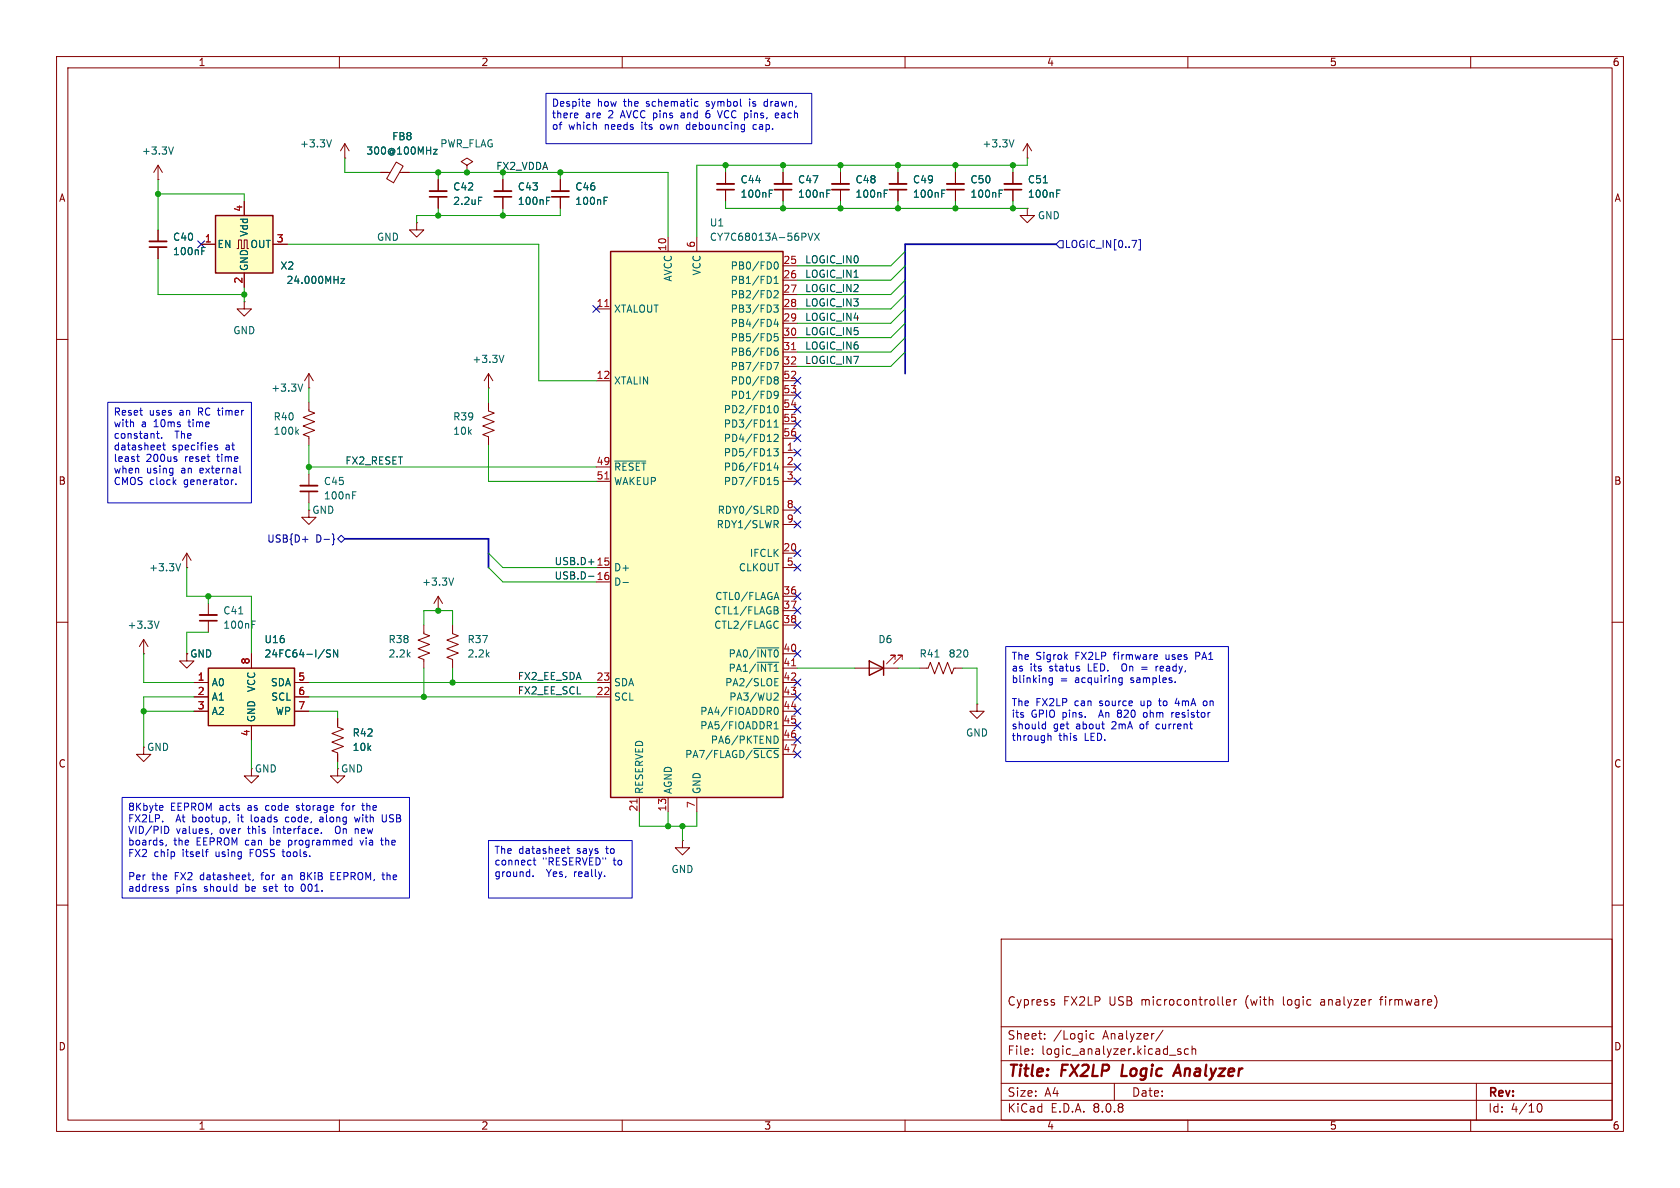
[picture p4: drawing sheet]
<svg xmlns="http://www.w3.org/2000/svg" width="297mm" height="210mm" viewBox="0 0 297 210" stroke-linecap="round" stroke-linejoin="round" font-family="sans-serif">
<g fill="none" stroke="#840000" stroke-width=".18">
<path d="M10 10h277v190h-277zM12 12h273v186h-273zM60 10v2M110 10v2M160 10v2M210 10v2M260 10v2M61 27.9h.1M61 25.4l-.8 1.3M61 25.4v2.5M61 25.4l.7 1.3M10 60h2"/>
<path d="M54.6 68.6h.1M54.6 66l-.8 1.3M54.6 66v2.6M54.6 66l.8 1.3M285 60h2M10 110h2M285 110h2M25.4 132.1v1.3h1.3l-1.3 1.2-1.3-1.2h1.3M10 160h2M177 166h108v32h-108zM186.2 177.2l.3 .2-.3 .3M186.2 176.7l.2 .1"/>
<path d="M216.8 177.2l.7-.1v-.3l-.5-.1-.2 .2 .1 .7h.6M218.2 176.7v1M218.6 176.7l-.3 .1-.1 .2M243.9 176.7h.6M285 160h2M60 198v2M110 198v2M160 198v2M177 194.5h108M177 191.5h108M177 187.5h108M177 181.5h108"/>
<path d="M182.5 186.3v.1M182.5 185.5v.1M184.7 183.6v.1M184.7 182.8v.1M193.4 182.8l-.4-.1-.3 .3v.4l.1 .2h.6M197 191.5v3M205.6 182.1l-1.3 2M208.7 185.5l-.3-.1-.2 .2v.2l.5 .2v.3h-.5M210 198v2M210.1 185.5l-.4-.1-.3 .3v.4l.1 .2h.6M210.7 185.5l.3-.1 .3 .1 .1 .9M210.7 184.9v1.5"/>
<path d="M260 198v2M261 191.5v6.5M271.7 195.7l.2-.5 .2-.1a.81 .81 0 0 1 .6 .6 .81 .81 0 0 1-.3 .8h-.4l-.3-.5"/>
</g>
<path d="M198.5 188.2l-.2 2h.9M207.4 190.2l.9-2 .4 2M207.7 189.6h.9" fill="none" stroke="#840000" stroke-width=".4"/>
<path d="M58.6 24.7l-.4 1.3M53.5 67.9l-.4 1.3" fill="none" stroke="#006464" stroke-width=".18"/>
<path d="M38.1 38.1h10.2v10.2h-10.2z" fill="#ffffc2"/>
<path d="M38.1 38.1h10.2v10.2h-10.2z" fill="none" stroke="#840000" stroke-width=".25"/>
<g fill="none" stroke="#840000" stroke-width=".18">
<path d="M43.2 35.6v2.5M88.9 31.8v2M88.9 34.8v2M99.1 31.8v2M99.1 34.8v2M128.3 30.5v2M128.3 33.5v2.1M35.6 43.2h2.5M41.9 43.9h.3v-1.5h.5v1.5h.5v-1.5h.5v1.5h.2M43.2 48.3v2.5M48.3 43.2h2.5M54.6 71.1v1.5l1 .4-2 .8 2 .7-2 .8 2 .8-2 .7 1 .4v1.5"/>
<path d="M86.4 68.6h.1M86.4 66l-.8 1.3M86.4 66v2.6M86.4 66l.7 1.3M54.6 90.2v1.2h1.3l-1.3 1.3-1.3-1.3h1.3M54.6 83.8v2.1M54.6 86.9v2"/>
</g>
<path d="M96.6 35.5h.5M96.6 34.9h.6M106.8 35.5h.4M106.8 34.9h.6M136 34.2h.4M136 33.6h.6M60.3 49.3h.6l-.6 .8h.6M52.4 76.3l.4 .5M52.8 75.9l-.5 .5M89.1 62.8l-.4 1.3M62.3 87.5h.5M62.3 86.9h.6" fill="none" stroke="#006464" stroke-width=".18"/>
<path d="M87.4 33.8h3M97.5 33.8h3.1M126.7 32.5h3.1M53.1 85.9h3" fill="none" stroke="#840000" stroke-width=".33"/>
<path d="M87.4 34.8h3M97.5 34.8h3.1M126.7 33.5h3.1M53.1 86.9h3" fill="none" stroke="#840000" stroke-width=".3"/>
<path d="M107.9 44.5h30.5v96.5h-30.5z" fill="#ffffc2"/>
<path d="M107.9 44.5h30.5v96.5h-30.5zM153.7 116.8l2.5 1.3-2.5 1.3zM156.2 116.8v2.6" fill="none" stroke="#840000" stroke-width=".25"/>
<g fill="none" stroke="#840000" stroke-width=".18">
<path d="M73.7 39.4v1.2h1.2l-1.2 1.3-1.3-1.3h1.3M73.7 39.4h.1M105.4 54.6h2.5M118.1 41.9v2.6M123.2 41.9v2.6M138.4 54.6h2.6M138.4 47h2.6M138.4 49.5h2.6M138.4 52.1h2.6M138.4 57.2h2.6M138.4 59.7h2.6M105.4 67.3h2.5"/>
<path d="M138.4 67.3h2.6M138.4 62.2h2.6M138.4 64.8h2.6M138.4 69.9h2.6M138.4 72.4h2.6M138.4 74.9h2.6M138.4 77.5h2.6M105.4 82.6h2.5M105.4 85.1h2.5M138.4 80h2.6M138.4 82.6h2.6M138.4 97.8h2.6"/>
<path d="M138.4 85.1h2.6M138.4 90.2h2.6M138.4 92.7h2.6M25.4 115.6h.1M25.4 113l-.8 1.3M25.4 113v2.6M25.4 113l.8 1.3M33 115.6v1.2h1.3l-1.3 1.3-1.3-1.3h1.3M74.9 110.5v1.5l1 .4-2 .8 2 .7-2 .8 2 .7-2 .8 1 .4v1.5M105.4 100.3h2.5M105.4 102.9h2.5M138.4 100.3h2.6"/>
<path d="M138.4 105.4h2.6M138.4 108h2.6M138.4 110.5h2.6M138.4 115.6h2.6M138.4 118.1h2.6M151.1 118.1h7.6M162.6 118.1h1.5l.4-1 .7 2 .8-2 .8 2 .7-2 .8 2 .4-1h1.5M44.4 135.9v1.3h1.3l-1.3 1.2-1.2-1.2h1.2M59.7 135.9v1.3h1.3l-1.3 1.2-1.3-1.2h1.3M59.7 127v1.5l1 .4-2 .8 2 .7-2 .8 2 .8-2 .7 1 .4v1.5M105.4 123.2h2.5M105.4 120.7h2.5"/>
<path d="M138.4 123.2h2.6M138.4 120.7h2.6M138.4 125.7h2.6M138.4 128.3h2.6M138.4 130.8h2.6M138.4 133.4h2.6M113 141v2.5M118.1 141v2.5M123.2 141v2.5"/>
</g>
<g fill="none" stroke="#006464" stroke-width=".18">
<path d="M136.8 53.9h.8l-.4 .5 .3 .1v.6l-.2 .1-.5-.1M136.9 51.5l.4-.1 .3 .3-.8 .9h.8M136.9 50.1h.7M136.9 49.2l.3-.4v1.3M137 46.4l.2-.1a.68 .68 0 0 1 .4 .6 .68 .68 0 0 1-.4 .7l-.2-.2-.1-.3zM137.2 56.4l-.3 .9h.7M137.5 56.9v.8M137.5 59h-.6v.6l.1-.1h.5l.1 .2-.1 .4-.2 .2-.4-.2M142.9 41.2l.4 1.3 .4-1.3M144 41.2l.8 1.3M144.8 41.2l-.8 1.3M136.8 79.3h.8l-.4 .5 .3 .1v.6l-.2 .1-.5-.1"/>
<path d="M136.8 64.1h.8l-.5 1.2M136.9 66.9l.2-.3 .4 .1 .1 .2-.3 .3M136.9 69.4l.2-.2 .4 .1a.84 .84 0 0 1-.3 1.1h-.2M136.9 76.9l.4-.1 .3 .3-.8 .9h.8M136.9 74.6l.3-.4v1.3M136.9 66.9l.2 .3M136.9 69.7l.2 .2h.2l.3-.2M136.9 75.5h.7M137 71.8l.2-.1a.68 .68 0 0 1 .4 .6 .68 .68 0 0 1-.4 .7l-.2-.2-.1-.3zM137.1 67.2h.2M137.1 67.2l-.2 .2M137.3 67.2l.3 .2-.1 .4-.4 .1-.2-.3"/>
<path d="M137.5 61.5l-.4 .1a.86 .86 0 0 0 0 1.2l.4-.1 .1-.4-.3-.3-.3 .1-.1 .2M108.7 81.5h5.5M137.2 89.5a.68 .68 0 0 1 .4 .6 .68 .68 0 0 1-.4 .6M137.2 81.8l-.3 .9h.7M137.2 92.7l.4 .6M137.5 92.1l.1 .2-.1 .3M137.5 82.3v.8M137.5 84.4h-.6v.6l.1-.1h.5l.1 .2-.1 .4-.2 .2-.4-.2M28.1 109.8l-.4 1.3M110.1 103h1M133.8 114.5h3.9M133.8 117.1h3.9"/>
<path d="M137 105.6h.6M137 120h.6M137.3 104.7l.4 1.3M137.3 107.3l.2 .2-.2 .4 .2 .1 .1 .3-.3 .2h-.4M137.3 109.8l.3 .1M137.6 110.9l-.3 .2M165.3 116.1h.7M133.2 132.3h4.5M136.9 130.1a.64 .64 0 0 1 .7 .7 .64 .64 0 0 1-.7 .6M136.9 127.9l.3-.3v1.2M136.9 128.8h.7M137 125.2l.2-.2a.68 .68 0 0 1 .4 .7 .68 .68 0 0 1-.4 .6l-.2-.1"/>
<path d="M137 120.6h.4M137 121.2h.6M137 122.5l.5 .1 .1 .3-.8 .9h.8"/>
</g>
<path d="M106.9 54.2h.7M139.9 61.8h.8M106.9 84.7h.7M139.9 117.7h.8M112.6 141.3v.7" fill="none" stroke="#a90000" stroke-width=".18"/>
<path d="M158.2 116.6v-.8h-.7h.7l-1.5 1.5M159.5 116.6v-.8h-.8h.8l-1.5 1.5" fill="none" stroke="#f00" stroke-width=".18"/>
<path d="M36.8 118.1h15.3v10.2h-15.3z" fill="#ffffc2"/>
<path d="M36.8 118.1h15.3v10.2h-15.3z" fill="none" stroke="#840000" stroke-width=".25"/>
<g fill="none" stroke="#840000" stroke-width=".18">
<path d="M27.9 31.8h.1M27.9 29.2v2.6M27.9 29.2l-.7 1.3M27.9 29.2l.8 1.3M43.2 35.6v2.5M67.3 30.5h1.7M70.1 28.7l1.2 .7-1.7 2.9-1.2-.7zM70.6 30.5h1.8M77.5 31.8v2M77.5 34.8v2M82.5 29.2l1.1-.6-1.1-.7-1 .7 1 .6v1.3M82.5 30.5h.1"/>
<path d="M88.9 31.8v2M88.9 34.8v2M99.1 31.8v2M99.1 34.8v2M128.3 30.5v2M128.3 33.5v2.1M138.4 30.5v2M138.4 33.5v2.1M148.6 30.5v2M148.6 33.5v2.1M158.7 30.5v2M158.7 33.5v2.1"/>
<path d="M168.9 30.5v2M168.9 33.5v2.1M179.1 30.5v2M179.1 33.5v2.1M181.6 27.9h.1M181.6 36.8v1.3h1.3l-1.3 1.3-1.3-1.3h1.3M181.6 36.8h.1M181.6 25.4l-.8 1.3M181.6 25.4v2.5M181.6 25.4l.8 1.3M27.9 40.6v2.1M27.9 43.7v2"/>
<path d="M35.6 43.2h2.5M43.2 53.3v1.3h1.2l-1.2 1.3-1.3-1.3h1.3M43.2 53.3h.1M43.2 48.3v2.5M48.3 43.2h2.5M86.4 71.1v1.5l1 .4-2.1 .8 2.1 .7-2.1 .8 2.1 .8-2.1 .7 1.1 .4v1.5M33 97.8l-.7 1.3M33 97.8v2.5M33 97.8l.8 1.3M33 100.3h.1M36.8 106.7v2M36.8 109.7v2.1"/>
<path d="M44.4 115.6v2.5M77.5 108h.1M77.5 105.4l-.8 1.3M77.5 105.4v2.6M77.5 105.4l.7 1.3M80 110.5v1.5l1 .4-2 .8 2 .7-2 .8 2 .7-2 .8 1 .4v1.5M34.3 120.7h2.5M34.3 123.2h2.5M34.3 125.7h2.5M44.4 128.3v2.5M52.1 120.7h2.5M52.1 123.2h2.5"/>
<path d="M52.1 125.7h2.5M59.7 127v1.3M59.7 133.4v1.2M172.7 124.5v1.2h1.3l-1.3 1.3-1.3-1.3h1.3M172.7 124.5h.1M120.6 148.6v1.3h1.3l-1.3 1.2-1.2-1.2h1.2M120.6 148.6h.1"/>
</g>
<g fill="none" stroke="#006464" stroke-width=".18">
<path d="M30.7 26l-.5 1.2M76.6 26.4h.7l-.7 .8h.7M84.6 34.9h.6M96.6 34.9h.6M96.6 35.5h.5M106.8 34.9h.6M106.8 35.5h.4M136 34.2h.4M136 33.6h.6M146.2 34.2h.4M146.2 33.6h.6M156.3 34.2h.4"/>
<path d="M156.3 33.6h.6M166.5 34.2h.4M166.5 33.6h.6M176.6 34.2h.5M176.6 33.6h.6M179.3 24.7l-.5 1.3M184.4 32.3h.8M186.8 34.2h.4M186.8 33.6h.6M35.7 44.4h.4M35.7 43.8h.6M60.3 49.3h.6l-.6 .8h.6"/>
<path d="M31.9 99.6l-.4 1.3M42.2 108.5h.7M44.6 110.4h.4M44.6 109.8h.6M58.4 114.9h-.5l-.1 .1v.4l.5 .2 .1 .3-.2 .2h-.5M59.7 114.9v1.2l-.7-1.2v1.2M80.2 102.2l-.4 1.2"/>
</g>
<path d="M75.9 33.8h3.1M136.9 32.5h3.1M147.1 32.5h3M157.2 32.5h3.1M167.4 32.5h3M177.5 32.5h3.1M26.4 42.7h3.1M35.3 108.7h3.1" fill="none" stroke="#840000" stroke-width=".33"/>
<path d="M75.9 34.8h3.1M136.9 33.5h3.1M147.1 33.5h3M157.2 33.5h3.1M167.4 33.5h3M177.5 33.5h3.1M26.4 43.7h3.1M35.3 109.7h3.1" fill="none" stroke="#840000" stroke-width=".3"/>
<g fill="none" stroke="#000084" stroke-width=".18">
<path d="M35 42.6l1.2 1.2M36.2 42.6l-1.2 1.2M104.8 54l1.2 1.2M106 54l-1.2 1.2M187.3 42.5h.7v1.3h-.7l-.6-.6zM200.1 42.5h.9l-.6 1.3M201.3 42.4h.3v1.8h-.3M140.4 66.7l1.2 1.2M140.4 69.2l1.2 1.3M140.4 79.4l1.2 1.2M140.4 71.8l1.2 1.2M140.4 74.3l1.2 1.2"/>
<path d="M140.4 76.9l1.2 1.2M141.6 66.7l-1.2 1.2M141.6 69.2l-1.2 1.3M141.6 79.4l-1.2 1.2M141.6 71.8l-1.2 1.2M141.6 74.3l-1.2 1.2M141.6 76.9l-1.2 1.2M53.5 95.3h.9M58.8 94.4l.2 .2v.6l.2 .1-.2 .2v.6l-.2 .2M59.7 95.3l.6-.7 .7 .7-.7 .6zM140.4 84.5l1.2 1.2M140.4 81.9l1.2 1.3"/>
<path d="M140.4 89.6l1.2 1.2M140.4 92.1l1.2 1.2M140.4 97.2l1.2 1.2M140.4 99.7l1.2 1.2M141.6 84.5l-1.2 1.2M141.6 81.9l-1.2 1.3M141.6 89.6l-1.2 1.2M141.6 92.1l-1.2 1.2M141.6 97.2l-1.2 1.2M141.6 99.7l-1.2 1.2M140.4 109.9l1.2 1.2M140.4 107.3l1.2 1.3"/>
<path d="M140.4 104.8l1.2 1.2M140.4 115l1.2 1.2M141.6 109.9l-1.2 1.2M141.6 107.3l-1.2 1.3M141.6 104.8l-1.2 1.2M141.6 115l-1.2 1.2M140.4 132.7l1.2 1.3M140.4 120l1.2 1.3M140.4 127.7l1.2 1.2M140.4 122.6l1.2 1.2M140.4 125.1l1.2 1.2M140.4 130.2l1.2 1.2"/>
<path d="M141.6 132.7l-1.2 1.3M141.6 120l-1.2 1.3M141.6 127.7l-1.2 1.2M141.6 122.6l-1.2 1.2M141.6 125.1l-1.2 1.2M141.6 130.2l-1.2 1.2"/>
</g>
<path d="M104 101.9h1" fill="none" stroke="#0f0f0f" stroke-width=".18"/>
<g fill="none" stroke="#0000c2" stroke-width=".18">
<path d="M96.5 16.5h47v8.9h-47zM103.9 17.9l.3 .1 .1 .2-.6 .2M104.2 18.7l-.3 .1M120.6 20h-.2M123 17.9l.4 .1M123.4 18.7l-.4 .1M126.8 19.6l.5 1.2 .4-1.2M132.5 17.5v.1M132.5 17.9v.9M135.6 17.9l-.4 .1-.1 .2v.5l.5 .1M102.1 20.8h-.1M102.2 20.2v.1l-.6 .1"/>
<path d="M120.6 20.3l-.2 .2 .2 .3M121.5 22.1l-.2 .2 .2 .5M124.8 20.1v.6l.5 .1M124.8 20.2v.1M133.2 22.1v.7l.4 .1M137.1 20v.8h.5M137.6 20l.1 .3-.6 .1M19 71.1h25.4v17.8h-25.4zM27.7 76.6h.4M27.8 76.2v1.1l.3 .2M28.3 78.7l.1 .3-.6 .1M28.6 77.4v.1"/>
<path d="M28.8 78.7h.4M28.9 78.3v1l.3 .2M38.4 78.7h-.3l-.2 .2 .1 .1 .4 .2v.3h-.5M24.2 80.7h.4M24.3 80.3v1.1l.3 .2M30.7 85.2l.4 .5M31.1 81.2l.2 .1-.2 .3M31.1 84.8l-.5 .5M41.1 84.8h.2M41.7 85.5v.2M42.4 82.3v1.1l.2 .2M177.8 114.3h39.4v20.3h-39.4z"/>
<path d="M186 119.8v1l-.2 .3-.3-.1M186 119.9l-.3-.1-.3 .3 .2 .5h.4M198.4 117.5a.98 .98 0 0 0 .1 1.1M198.4 119.8v1l-.3 .3-.3-.1M198.4 119.9l-.4-.1-.2 .1M201.8 118h1M201.8 118.3h1M204.4 117.8v.8M204.4 115.7l.2 .3-.6 .2M204.6 116.5l-.2 .1M204.7 117.8l-.3 .2M211.4 116h.5"/>
<path d="M211.9 115.3h-.5v1.3M184.8 127.6v1.2M184.8 128.8h-.3M185.3 129.6v1.3M185.7 130.1l-.3-.1-.1 .2M185.8 130.2v.7M197.5 125.8l.3 .3-.2 .1-.1 .4 .3 .2M197.8 120.5l.2 .2 .4-.1M202.2 126.1v.6l.4 .1M204.6 128l-.2 .2v.4l.2 .2M204.8 123.9h.5M205 123.5v1.2"/>
<path d="M207.2 126v.8M207.5 126l-.3 .2M207.8 120.5v.2M208.1 123.4l-.3 .9h.7M212.8 124h.5M212.8 124.7h.5M21.6 141h50.8v17.8h-50.8zM28.4 142.4l.4 .1v.2l-.6 .1M28.8 143.2h-.4M29.3 157.1l.5 .2-.1 .2-.3 .1M29.3 156.8h.4M29.4 149.3l-.1 .3"/>
<path d="M29.4 146.1a.68 .68 0 0 1 .4 .6 .68 .68 0 0 1-.4 .6M36.3 150.6h.5M37.5 147.3l-.2 .2M44.4 144v1.1l.2 .2M44.8 155.5l-.1 .2M50 154.7h-.1M50 155l-.1 .2 .1 .3M50.3 156.7h.5M50.5 156.3v1.2M50.9 144.4l-.3 .1-.1 .2v.5l.4 .1M51 148.5v1.3M51 149.3l.1 .1"/>
<path d="M51.1 148.5l-.1 .1M52.4 143.2h.1M52.6 142.4l-.2 .2 .2 .2M53.4 154.8l-.2 .1-.1 .4 .1 .2h.4M53.4 154.8h.2M53.5 156.3a.72 .72 0 0 0 .2 1.3M53.6 154.2h-.2l-.3 .3 .3 .3M56.8 147.2v.1M57.1 144.7l-.4 .1-.2 .2 .2 .3 .4-.1M58.5 154.8h.4M59.1 154.2h-.6v1.3h.6M59.3 146.5v.4a.43 .43 0 0 0 .5 .4"/>
<path d="M60.3 142.4h.5M60.8 142l-.3 .2v1M62.1 148.5l.1 .1M62.2 148.1v1.3M62.2 149.3l-.1 .1M62.7 144.4l.2 .9 .3-.6 .2 .6 .2-.9M63 146.5l.3 .2M63.6 148.5l.3 .9 .3-.9M63.9 142.4h.5M64.1 142v1.1l.3 .1M67.3 148.5h.5M67.5 148.1v1.1l.3 .2"/>
<path d="M68.3 144l-.1 1.2-.1 .1-.5-.1M86.4 148.6h25.4v10.2h-25.4zM94.2 154.8v.2M94.2 152.1h.5M94.4 151.6v1.1l.3 .2M100.2 150h.5M100.4 149.6v1.1l.3 .2"/>
</g>
<path d="M186.7 43.2h-26.7v22.8M61 95.3h25.4v5" fill="none" stroke="#000084" stroke-width=".3"/>
<g fill="none" stroke="#009600" stroke-width=".18">
<path d="M27.9 31.8v8.8M27.9 34.3h15.3v1.3M61 27.9v2.6h6.3M72.4 30.5h45.7v11.4M77.5 30.5v1.3M77.5 36.8v1.3M88.9 30.5v1.3M88.9 36.8v1.3M99.1 36.8v1.3h-25.4v1.3M99.1 30.5v1.3M128.3 35.6v1.2h53.3M128.3 29.2v1.3"/>
<path d="M138.4 29.2v1.3M138.4 35.6v1.2M148.6 29.2v1.3M148.6 35.6v1.2M158.7 29.2v1.3M158.7 35.6v1.2M168.9 29.2v1.3M168.9 35.6v1.2M179.1 29.2v1.3M179.1 35.6v1.2M181.6 27.9v1.3h-58.4v12.7M27.9 45.7v6.4h15.3"/>
<path d="M43.2 50.8v2.5M50.8 43.2h44.4v24.1h10.2M160 59.7l-2.5 2.5h-16.5M160 57.2l-2.5 2.5h-16.5M160 49.5l-2.5 2.6h-16.5M160 52.1l-2.5 2.5h-16.5M160 54.6l-2.5 2.6h-16.5M160 44.5l-2.5 2.5h-16.5M160 47l-2.5 2.5h-16.5M54.6 68.6v2.5M54.6 78.7v5.1M86.4 68.6v2.5"/>
<path d="M86.4 78.7v6.4h19M160 62.2l-2.5 2.6h-16.5M54.6 88.9v1.3M54.6 82.6h50.8M86.4 97.8l2.5 2.5h16.5M25.4 115.6v5.1h8.9M33 100.3v5.1h11.4v10.2M36.8 111.8h-3.8v3.8M36.8 105.4v1.3M74.9 110.5v-2.5h5.1v2.5M74.9 118.1v5.1M80 118.1v2.6"/>
<path d="M86.4 100.3l2.5 2.6h16.5M141 118.1h10.1M158.7 118.1h3.9M170.2 118.1h2.5v6.4M25.4 125.7h8.9M34.3 123.2h-8.9v8.9M44.4 130.8v5.1M54.6 120.7h50.8M54.6 125.7h5.1v1.3M54.6 123.2h50.8M59.7 134.6v1.3M113 143.5v2.6h10.2v-2.6"/>
<path d="M118.1 143.5v2.6M120.6 146.1v2.5"/>
</g>
<g fill="#009600" stroke="#009600" stroke-width=".18">
<circle cx="179.1" cy="29.2" r=".46"/>
<circle cx="158.7" cy="36.8" r=".46"/>
<circle cx="168.9" cy="36.8" r=".46"/>
<circle cx="168.9" cy="29.2" r=".46"/>
<circle cx="179.1" cy="36.8" r=".46"/>
<circle cx="158.7" cy="29.2" r=".46"/>
<circle cx="99.1" cy="30.5" r=".46"/>
<circle cx="138.4" cy="36.8" r=".46"/>
<circle cx="138.4" cy="29.2" r=".46"/>
<circle cx="82.5" cy="30.5" r=".46"/>
<circle cx="128.3" cy="29.2" r=".46"/>
<circle cx="80" cy="120.7" r=".46"/>
<circle cx="77.5" cy="108" r=".46"/>
<circle cx="120.6" cy="146.1" r=".46"/>
<circle cx="118.1" cy="146.1" r=".46"/>
<circle cx="74.9" cy="123.2" r=".46"/>
<circle cx="148.6" cy="36.8" r=".46"/>
<circle cx="148.6" cy="29.2" r=".46"/>
<circle cx="54.6" cy="82.6" r=".46"/>
<circle cx="36.8" cy="105.4" r=".46"/>
<circle cx="25.4" cy="125.7" r=".46"/>
<circle cx="43.2" cy="52.1" r=".46"/>
<circle cx="27.9" cy="34.3" r=".46"/>
<circle cx="77.5" cy="30.5" r=".46"/>
<circle cx="88.9" cy="38.1" r=".46"/>
<circle cx="77.5" cy="38.1" r=".46"/>
</g>
<g font-size="2.8" fill="#840000">
<text x="178" y="190.9">Title:</text>
<text x="187.7" y="190.9">FX2LP</text>
<text x="199.1" y="190.9">Logic</text>
<text x="209.4" y="190.9">Analyzer</text>
</g>
<g font-size="2.1" fill="#840000">
<text x="178" y="178">Cypress</text>
<text x="187.9" y="178">FX2LP</text>
<text x="196.1" y="178">USB</text>
<text x="201.9" y="178">microcontroller</text>
<text x="220.4" y="178">(with</text>
<text x="227.2" y="178">logic</text>
<text x="234" y="178">analyzer</text>
<text x="244.7" y="178">firmware)</text>
<text x="178" y="184">Sheet:</text>
<text x="186.2" y="184">/Logic</text>
<text x="195" y="184">Analyzer/</text>
<text x="178" y="186.7">File:</text>
<text x="184.1" y="186.7">logic_analyzer.kicad_sch</text>
<text x="178" y="196.9">KiCad</text>
<text x="178" y="194.1">Size:</text>
<text x="184.7" y="194.1">A4</text>
<text x="185.7" y="196.9">E.D.A.</text>
<text x="193.3" y="196.9">8.0.8</text>
<text x="200" y="194.1">Date:</text>
<text x="263" y="194.3">Rev:</text>
<text x="263" y="196.9">Id:</text>
<text x="267.1" y="196.9">4/10</text>
</g>
<g font-size="1.8" fill="#840000">
<text x="35" y="11.9">1</text>
<text x="85" y="11.9">2</text>
<text x="135" y="11.9">3</text>
<text x="185" y="11.9">4</text>
<text x="235" y="11.9">5</text>
<text x="285" y="11.9">6</text>
<text x="10.3" y="35.9">A</text>
<text x="285.3" y="35.9">A</text>
<text x="10.3" y="85.9">B</text>
<text x="285.3" y="85.9">B</text>
<text x="33.5" y="116.4">GND</text>
<text x="10.3" y="135.9">C</text>
<text x="285.3" y="135.9">C</text>
<text x="10.3" y="185.9">D</text>
<text x="285.3" y="185.9">D</text>
<text x="35" y="199.9">1</text>
<text x="85" y="199.9">2</text>
<text x="135" y="199.9">3</text>
<text x="185" y="199.9">4</text>
<text x="235" y="199.9">5</text>
<text x="285" y="199.9">6</text>
</g>
<g font-size="1.8" fill="#0000c2">
<text x="97.5" y="19.2">Despite</text>
<text x="97.5" y="21.2">there</text>
<text x="97.5" y="23.3">of</text>
<text x="100.5" y="23.3">which</text>
<text x="103.5" y="21.2">are</text>
<text x="105.6" y="19.2">how</text>
<text x="107" y="23.3">needs</text>
<text x="107.7" y="21.2">2</text>
<text x="110.1" y="21.2">AVCC pins</text>
<text x="110.4" y="19.2">the</text>
<text x="113.7" y="23.3">its</text>
<text x="114.5" y="19.2">schematic</text>
<text x="117.2" y="23.3">own</text>
<text x="121" y="21.2">and</text>
<text x="122" y="23.3">debouncing</text>
<text x="125.3" y="19.2">symbol</text>
<text x="125.7" y="21.2">6</text>
<text x="128" y="21.2">VCC pins,</text>
<text x="133.1" y="19.2">is</text>
<text x="134" y="23.3">cap.</text>
<text x="135.9" y="19.2">drawn,</text>
<text x="138.5" y="21.2">each</text>
<text x="20" y="73.8">Reset</text>
<text x="20" y="75.8">with</text>
<text x="20" y="77.9">constant.</text>
<text x="25" y="75.8">a</text>
<text x="26.4" y="73.8">uses</text>
<text x="27.3" y="75.8">10ms</text>
<text x="31.1" y="77.9">The</text>
<text x="31.8" y="73.8">an</text>
<text x="33.6" y="75.8">time</text>
<text x="35.3" y="73.8">RC timer</text>
<text x="20" y="79.9">datasheet</text>
<text x="20" y="82">least</text>
<text x="25.8" y="82">200us</text>
<text x="30.4" y="79.9">specifies</text>
<text x="32.8" y="82">reset</text>
<text x="38.7" y="82">time</text>
<text x="40" y="79.9">at</text>
<text x="20" y="84">when</text>
<text x="20" y="86.1">CMOS clock</text>
<text x="25.9" y="84">using</text>
<text x="32.1" y="84">an</text>
<text x="32.6" y="86.1">generator.</text>
<text x="35.6" y="84">external</text>
<text x="178.8" y="117">The</text>
<text x="178.8" y="119">as</text>
<text x="182.1" y="119">its</text>
<text x="183.1" y="117">Sigrok</text>
<text x="185.6" y="119">status</text>
<text x="190.2" y="117">FX2LP</text>
<text x="192.6" y="119">LED.</text>
<text x="197.2" y="117">firmware</text>
<text x="199" y="119">On</text>
<text x="205.4" y="119">ready,</text>
<text x="206.5" y="117">uses</text>
<text x="212" y="117">PA1</text>
<text x="178.8" y="121.1">blinking</text>
<text x="178.8" y="125.2">The</text>
<text x="183.1" y="125.2">FX2LP</text>
<text x="187.4" y="121.1">=</text>
<text x="190.1" y="125.2">can</text>
<text x="190.2" y="121.1">acquiring</text>
<text x="194.7" y="125.2">source</text>
<text x="200.2" y="121.1">samples.</text>
<text x="202.1" y="125.2">up</text>
<text x="205.6" y="125.2">to</text>
<text x="208.6" y="125.2">4mA</text>
<text x="213.8" y="125.2">on</text>
<text x="178.8" y="127.2">its</text>
<text x="178.8" y="129.2">should</text>
<text x="178.8" y="131.3">through</text>
<text x="182.3" y="127.2">GPIO pins.</text>
<text x="186.2" y="129.2">get</text>
<text x="187.2" y="131.3">this</text>
<text x="190.3" y="129.2">about</text>
<text x="191.9" y="131.3">LED.</text>
<text x="194.8" y="127.2">An</text>
<text x="196.8" y="129.2">2mA</text>
<text x="198.2" y="127.2">820</text>
<text x="202" y="129.2">of</text>
<text x="203" y="127.2">ohm</text>
<text x="205" y="129.2">current</text>
<text x="208.2" y="127.2">resistor</text>
<text x="22.5" y="143.6">8Kbyte</text>
<text x="30.1" y="143.6">EEPROM acts</text>
<text x="44.1" y="143.6">as</text>
<text x="47.4" y="143.6">code</text>
<text x="53.1" y="143.6">storage</text>
<text x="61.3" y="143.6">for</text>
<text x="65.1" y="143.6">the</text>
<text x="22.5" y="145.7">FX2LP.</text>
<text x="22.5" y="147.7">VID/PID</text>
<text x="22.5" y="149.8">boards,</text>
<text x="30.7" y="149.8">the</text>
<text x="31.2" y="147.7">values,</text>
<text x="31.3" y="145.7">At</text>
<text x="34.3" y="145.7">bootup,</text>
<text x="34.9" y="149.8">EEPROM can</text>
<text x="39" y="147.7">over</text>
<text x="42.5" y="145.7">it</text>
<text x="44.1" y="147.7">this</text>
<text x="45" y="145.7">loads</text>
<text x="48.2" y="149.8">be</text>
<text x="48.8" y="147.7">interface.</text>
<text x="51.3" y="145.7">code,</text>
<text x="51.6" y="149.8">programmed</text>
<text x="57.6" y="145.7">along</text>
<text x="60.2" y="147.7">On</text>
<text x="63.8" y="147.7">new</text>
<text x="64" y="145.7">with</text>
<text x="64.6" y="149.8">via</text>
<text x="68.5" y="149.8">the</text>
<text x="69" y="145.7">USB</text>
<text x="22.5" y="151.8">FX2</text>
<text x="22.5" y="155.9">Per</text>
<text x="26.9" y="155.9">the</text>
<text x="27.2" y="151.8">chip</text>
<text x="31" y="155.9">FX2</text>
<text x="32.4" y="151.8">itself</text>
<text x="35.7" y="155.9">datasheet,</text>
<text x="38.4" y="151.8">using</text>
<text x="44.6" y="151.8">FOSS tools.</text>
<text x="46.7" y="155.9">for</text>
<text x="50.5" y="155.9">an</text>
<text x="54" y="155.9">8KiB</text>
<text x="59.5" y="155.9">EEPROM, the</text>
<text x="87.3" y="151.3">The</text>
<text x="87.3" y="153.3">connect</text>
<text x="87.3" y="155.4">ground.</text>
<text x="91.7" y="151.3">datasheet</text>
<text x="95.9" y="153.3">&quot;RESERVED&quot;</text>
<text x="96.8" y="155.4">Yes,</text>
<text x="101.8" y="155.4">really.</text>
<text x="102.1" y="151.3">says</text>
<text x="107.5" y="151.3">to</text>
<text x="108.6" y="153.3">to</text>
<text x="22.5" y="158">address</text>
<text x="31.1" y="158">pins</text>
<text x="36.2" y="158">should</text>
<text x="43.7" y="158">be</text>
<text x="47.1" y="158">set</text>
<text x="51.1" y="158">to</text>
<text x="54.1" y="158">001.</text>
</g>
<g font-size="1.8" fill="#006464">
<text x="25" y="27.5">+3.3V</text>
<text x="52.9" y="26.3">+3.3V</text>
<text x="64.7" y="27.5">300@100MHz</text>
<text x="69.2" y="25">FB8</text>
<text x="77.7" y="26.3">PWR_FLAG</text>
<text x="173.6" y="26.3">+3.3V</text>
<text x="80" y="33.9">C42</text>
<text x="91.4" y="33.9">C43</text>
<text x="101.6" y="33.9">C46</text>
<text x="130.8" y="35.2">100nF</text>
<text x="130.8" y="32.6">C44</text>
<text x="141" y="35.2">100nF</text>
<text x="141" y="32.6">C47</text>
<text x="151.1" y="35.2">100nF</text>
<text x="151.1" y="32.6">C48</text>
<text x="161.3" y="35.2">100nF</text>
<text x="161.3" y="32.6">C49</text>
<text x="171.5" y="35.2">100nF</text>
<text x="171.5" y="32.6">C50</text>
<text x="181.6" y="35.2">100nF</text>
<text x="181.6" y="32.6">C51</text>
<text x="44" y="41.9" transform="rotate(-90 44 41.9)">Vdd</text>
<text x="80" y="36.4">2.2uF</text>
<text x="91.4" y="36.4">100nF</text>
<text x="101.6" y="36.4">100nF</text>
<text x="125.4" y="40.2">U1</text>
<text x="183.4" y="39">GND</text>
<text x="30.5" y="45.3">100nF</text>
<text x="30.5" y="42.8">C40</text>
<text x="38.4" y="44">EN</text>
<text x="44.2" y="44">OUT</text>
<text x="49.5" y="47.9">X2</text>
<text x="66.5" y="42.8">GND</text>
<text x="125.4" y="42.8">CY7C68013A-56PVX</text>
<text x="129.1" y="47.9">PB0/FD0</text>
<text x="44" y="48" transform="rotate(-90 44 48)">GND</text>
<text x="50.5" y="50.4">24.000MHz</text>
<text x="119" y="49.9" transform="rotate(-90 119 49.9)">AVCC</text>
<text x="124.1" y="48.8" transform="rotate(-90 124.1 48.8)">VCC</text>
<text x="129.1" y="50.4">PB1/FD1</text>
<text x="129.1" y="52.9">PB2/FD2</text>
<text x="41.1" y="59.3">GND</text>
<text x="108.5" y="55.5">XTALOUT</text>
<text x="129.1" y="55.5">PB3/FD3</text>
<text x="129.1" y="58">PB4/FD4</text>
<text x="83.4" y="64.4">+3.3V</text>
<text x="129.1" y="60.6">PB5/FD5</text>
<text x="129.1" y="63.1">PB6/FD6</text>
<text x="129.1" y="65.6">PB7/FD7</text>
<text x="47.9" y="69.4">+3.3V</text>
<text x="108.5" y="68.2">XTALIN</text>
<text x="129.1" y="68.2">PD0/FD8</text>
<text x="129.1" y="70.7">PD1/FD9</text>
<text x="48.3" y="74.5">R40</text>
<text x="48.3" y="77.1">100k</text>
<text x="80" y="77.1">10k</text>
<text x="80" y="74.5">R39</text>
<text x="127.9" y="73.3">PD2/FD10</text>
<text x="127.9" y="75.8">PD3/FD11</text>
<text x="108.5" y="83.4">~{RESET}</text>
<text x="127.9" y="80.9">PD5/FD13</text>
<text x="127.9" y="83.4">PD6/FD14</text>
<text x="127.9" y="78.3">PD4/FD12</text>
<text x="57.2" y="88.5">100nF</text>
<text x="57.2" y="85.9">C45</text>
<text x="108.5" y="86">WAKEUP</text>
<text x="127.9" y="86">PD7/FD15</text>
<text x="55.1" y="91">GND</text>
<text x="126.6" y="93.6">RDY1/SLWR</text>
<text x="126.8" y="91">RDY0/SLRD</text>
<text x="26.3" y="101.2">+3.3V</text>
<text x="108.5" y="101.2">D+</text>
<text x="130.5" y="101.2">CLKOUT</text>
<text x="132.5" y="98.7">IFCLK</text>
<text x="74.5" y="103.7">+3.3V</text>
<text x="108.5" y="103.7">D-</text>
<text x="126.3" y="106.3">CTL0/FLAGA</text>
<text x="22.5" y="111.4">+3.3V</text>
<text x="39.4" y="111.3">100nF</text>
<text x="39.4" y="108.8">C41</text>
<text x="46.7" y="113.9">U16</text>
<text x="68.6" y="113.9">R38</text>
<text x="82.6" y="113.9">R37</text>
<text x="126.2" y="108.8">CTL1/FLAGB</text>
<text x="126.2" y="111.4">CTL2/FLAGC</text>
<text x="155.2" y="113.9">D6</text>
<text x="46.7" y="116.4">24FC64-I/SN</text>
<text x="68.6" y="116.4">2.2k</text>
<text x="82.6" y="116.4">2.2k</text>
<text x="128.7" y="116.4">PA0/~{INT0}</text>
<text x="128.7" y="119">PA1/~{INT1}</text>
<text x="162.5" y="116.4">R41</text>
<text x="167.6" y="116.4">820</text>
<text x="37.3" y="121.5">A0</text>
<text x="37.3" y="124.1">A1</text>
<text x="45.3" y="122.4" transform="rotate(-90 45.3 122.4)">VCC</text>
<text x="47.8" y="121.5">SDA</text>
<text x="47.9" y="124.1">SCL</text>
<text x="108.5" y="124.1">SCL</text>
<text x="108.5" y="121.5">SDA</text>
<text x="128.1" y="121.5">PA2/SLOE</text>
<text x="128.8" y="124.1">PA3/WU2</text>
<text x="37.3" y="126.6">A2</text>
<text x="45.3" y="127.8" transform="rotate(-90 45.3 127.8)">GND</text>
<text x="48.6" y="126.6">WP</text>
<text x="62.2" y="130.4">R42</text>
<text x="123.7" y="126.6">PA4/FIOADDR0</text>
<text x="123.7" y="129.1">PA5/FIOADDR1</text>
<text x="125.6" y="131.7">PA6/PKTEND</text>
<text x="170.7" y="130.4">GND</text>
<text x="25.9" y="132.9">GND</text>
<text x="45" y="136.8">GND</text>
<text x="60.2" y="136.8">GND</text>
<text x="62.2" y="132.9">10k</text>
<text x="121" y="134.2">PA7/FLAGD/~{SLCS}</text>
<text x="113.9" y="140.5" transform="rotate(-90 113.9 140.5)">RESERVED</text>
<text x="119" y="140.5" transform="rotate(-90 119 140.5)">AGND</text>
<text x="124.1" y="140.5" transform="rotate(-90 124.1 140.5)">GND</text>
<text x="118.6" y="154.5">GND</text>
</g>
<text font-size="1.8" fill="#009600" x="87.6" y="30.1">FX2_VDDA</text>
<g font-size="1.8" fill="#a90000">
<text x="42.9" y="37.5" transform="rotate(-90 42.9 37.5)">4</text>
<text x="36.1" y="42.9">1</text>
<text x="48.8" y="42.9">3</text>
<text x="117.9" y="44.5" transform="rotate(-90 117.9 44.5)">10</text>
<text x="122.9" y="43.9" transform="rotate(-90 122.9 43.9)">6</text>
<text x="138.4" y="46.7">25</text>
<text x="42.9" y="50.2" transform="rotate(-90 42.9 50.2)">2</text>
<text x="138.4" y="49.3">26</text>
<text x="138.4" y="51.8">27</text>
<text x="105.4" y="54.4">11</text>
<text x="138.4" y="54.4">28</text>
<text x="138.4" y="56.9">29</text>
<text x="138.4" y="59.4">30</text>
<text x="138.4" y="62">31</text>
<text x="138.4" y="64.5">32</text>
<text x="105.4" y="67.1">12</text>
<text x="138.4" y="67.1">52</text>
<text x="138.4" y="69.6">53</text>
<text x="138.4" y="72.1">54</text>
<text x="138.4" y="74.7">55</text>
<text x="138.4" y="77.2">56</text>
<text x="105.4" y="82.3">49</text>
<text x="139" y="79.8">1</text>
<text x="139" y="82.3">2</text>
<text x="105.4" y="84.8">51</text>
<text x="139" y="84.8">3</text>
<text x="139" y="89.9">8</text>
<text x="139" y="92.5">9</text>
<text x="138.4" y="97.5">20</text>
<text x="139" y="100.1">5</text>
<text x="105.4" y="102.6">16</text>
<text x="138.4" y="105.2">36</text>
<text x="138.4" y="107.7">37</text>
<text x="138.4" y="110.2">38</text>
<text x="44.2" y="117.5" transform="rotate(-90 44.2 117.5)">8</text>
<text x="138.4" y="115.3">40</text>
<text x="138.4" y="117.9">41</text>
<text x="34.9" y="120.4">1</text>
<text x="34.9" y="122.9">2</text>
<text x="34.9" y="125.5">3</text>
<text x="52.6" y="120.4">5</text>
<text x="52.6" y="122.9">6</text>
<text x="52.6" y="125.5">7</text>
<text x="105.4" y="122.9">22</text>
<text x="105.4" y="120.4">23</text>
<text x="138.4" y="120.4">42</text>
<text x="138.4" y="122.9">43</text>
<text x="138.4" y="125.5">44</text>
<text x="44.2" y="130.2" transform="rotate(-90 44.2 130.2)">4</text>
<text x="138.4" y="128">45</text>
<text x="138.4" y="130.6">46</text>
<text x="138.4" y="133.1">47</text>
<text x="112.8" y="143.6" transform="rotate(-90 112.8 143.6)">21</text>
<text x="117.9" y="143.6" transform="rotate(-90 117.9 143.6)">13</text>
<text x="122.9" y="142.9" transform="rotate(-90 122.9 142.9)">7</text>
</g>
<g font-size="1.8" fill="#0f0f0f">
<text x="142.2" y="46.6">LOGIC_IN0</text>
<text x="142.2" y="51.7">LOGIC_IN2</text>
<text x="142.2" y="49.2">LOGIC_IN1</text>
<text x="142.2" y="56.8">LOGIC_IN4</text>
<text x="142.2" y="54.3">LOGIC_IN3</text>
<text x="142.2" y="59.3">LOGIC_IN5</text>
<text x="142.2" y="64.4">LOGIC_IN7</text>
<text x="142.2" y="61.9">LOGIC_IN6</text>
<text x="61" y="82.2">FX2_RESET</text>
<text x="97.9" y="100">USB.D+ 15</text>
<text x="97.9" y="102.5">USB.D-</text>
<text x="91.4" y="122.8">FX2_EE_SCL</text>
<text x="91.4" y="120.3">FX2_EE_SDA</text>
</g>
<g font-size="1.8" fill="#000084">
<text x="188.2" y="44">LOGIC_IN[0..7]</text>
<text x="47.1" y="96.1">USB{D+</text>
<text x="55.8" y="96.1">D-}</text>
</g>
</svg>
